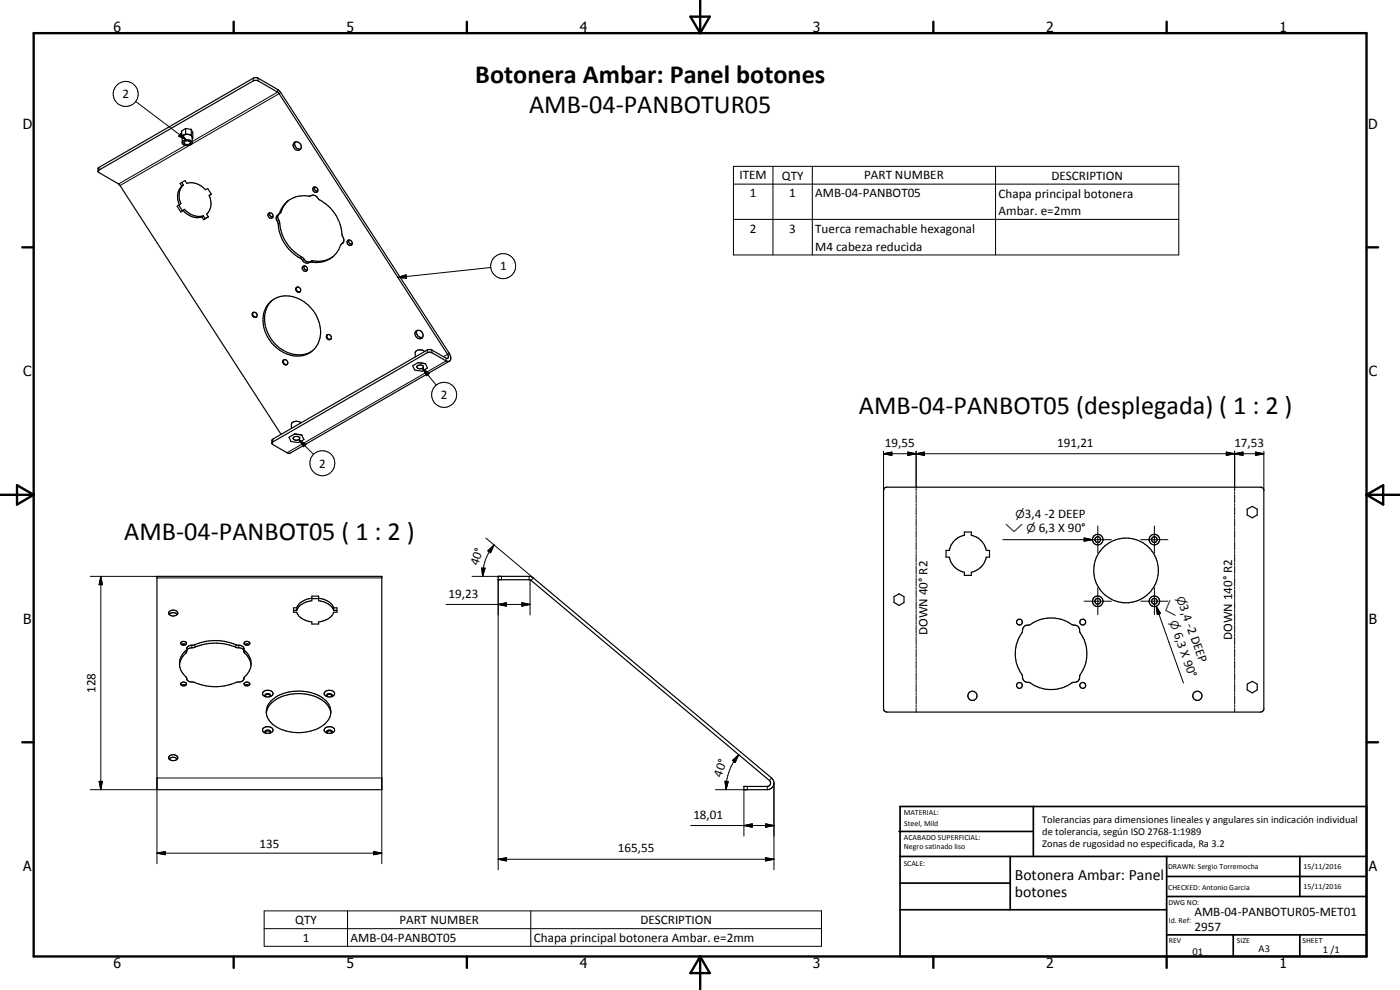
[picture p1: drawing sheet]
<svg xmlns="http://www.w3.org/2000/svg" width="420mm" height="297mm" viewBox="0 0 420 297" stroke-linecap="round" stroke-linejoin="round" font-family="sans-serif">
<g fill="none" stroke="#000" stroke-width=".35">
<path d="M55.7 38.6l-1.2 .7v1.6M55.7 38.6l1.7 .2M55.7 38.6v1.6M57.4 38.8l.5 1v1.6M57.4 38.8v1.7M29.4 51.4v-.8l.3-.4 46.3-26.7 .7-.2 .8 .2 5.8 3.3 .9 .9 50.6 78.2a1.79 1.79 0 0 1 0 2.5l-.9-.1-4.5-2.6h-1l-46.7 27-.1 .2M54.5 40.9l.2 .4M54.6 54.7l.4 .8M54.6 55.8l-.6-.8 1.5-.8 .5 .8a5.5 5.5 0 0 1 5.7 1.9l.6-.3 1.1 1.7-.6 .4M54.6 55.8a4.9 4.9 0 0 0-.8 5.7M54.7 42.7a1.85 1.85 0 0 1 3 .1M55 55.5l-.4 .3"/>
<path d="M55 55.5a4.8 4.8 0 0 0-.7 5.6l-.5 .4M55.3 42.5a1.23 1.23 0 0 1 1.9 .3 1.16 1.16 0 0 1-2 0zM55.7 40.2l-1.2 .7M55.7 40.2l1.7 .3M57.4 40.5l.2 .4M57.6 40.9a1.91 1.91 0 0 0-2.9 .1v1.8a1.7 1.7 0 0 0 3 0M57.6 40.9l.1 1.9M57.6 40.9l.3 .5M57.9 41.4l-.2 .1M62.8 58.7a4.8 4.8 0 0 1-.8 5.6l.6 .8-1.5 .8M63.4 58.2l-.6 .5M88.3 42.7a1.33 1.33 0 0 1 2 .6 1.33 1.33 0 0 1-.9 1.8 1.49 1.49 0 0 1-1.1-2.4z"/>
<path d="M88.6 42.6a1.51 1.51 0 0 0 1.6 2.1M94.3 56.1a.95 .95 0 0 0 1.1 1.3M53.7 61.6l1 1.6M53.8 61.5l-.6 .3 1.1 1.8M54.7 63.2l-.4 .4M54.9 63.2l-.6 .4M54.9 63.2a5.5 5.5 0 0 0 5.7 1.9M55.4 62.8l-.7 .4M55.4 62.8l-.5 .4M55.4 62.8a5.7 5.7 0 0 0 5.6 2M60.6 65.1l.5 .8M61 64.8l-.4 .3"/>
<path d="M61 64.8l.5 .8M61.5 65.6l-.4 .3M62.5 65l-1 .6M80.6 64.1a.82 .82 0 0 1 1.2 .2 .82 .82 0 0 1-.5 1.2 .96 .96 0 0 1-.7-1.4zM80.9 63.9l.2 .8 .8 .4M83.6 64.4l-.3 .9 .5 .9a14 14 0 0 0 7.3 11.4 1.62 1.62 0 0 0 2.4 .7 8.7 8.7 0 0 0 6-1M83.6 64.3l.2-.1a7.7 7.7 0 0 1 9.2-5.4 1.65 1.65 0 0 1 2.5 .8 14 14 0 0 1 7.3 11.3l.4 1-.2 .9M83.6 64.3a1.52 1.52 0 0 0-.2 2.5 13.6 13.6 0 0 0 7.3 11.1 1.63 1.63 0 0 0 2.4 .8 8.7 8.7 0 0 0 6.9-1.7M86.6 60.2a10 10 0 0 0-2.5 3.8l-.5 .3M91.2 79.8a.95 .95 0 0 1 1 1.2M91.2 79.8a.82 .82 0 0 0-.2 1.3 .82 .82 0 0 0 1.2-.1M91.2 79.8a1 1 0 0 0 1 1.2"/>
<path d="M102.5 73.2a10.7 10.7 0 0 1-2.9 4.1M103 72.8l-.5 .4M104.3 72.2a.83 .83 0 0 1 1.3 .3 .83 .83 0 0 1-.6 1.2 .96 .96 0 0 1-.7-1.5zM104.6 72a1.01 1.01 0 0 0 1.1 1.3M75.8 93.9a.83 .83 0 0 1 1.2 .1 .83 .83 0 0 1-.1 1.2M75.8 93.9a.89 .89 0 0 0 .1 1 .89 .89 0 0 0 1 .3M75.8 93.9a.92 .92 0 0 0 1.1 1.2M77 95.1h-.1M80.8 90.8a8 8 0 0 1 10.5-.2 10.5 10.5 0 0 1 4.1 12.7 7.3 7.3 0 0 1-10.3 2.5 10.6 10.6 0 0 1-5.3-13.4zM81.7 90a8.8 8.8 0 0 0-.5 11.4 9.5 9.5 0 0 0 12.1 4.2l.5-.4M88.9 86.4a.89 .89 0 0 0 .2 .9 .89 .89 0 0 0 1 .2M89.1 86.2a.9 .9 0 0 1 .9 .3 .9 .9 0 0 1 .1 1"/>
<path d="M89.1 86.2a.85 .85 0 0 0-.1 1.1 .85 .85 0 0 0 1.1 .2M89.1 86.2l-.2 .1M124.7 99.4a1.32 1.32 0 0 1 2 .3 1.32 1.32 0 0 1-.5 1.9 1.5 1.5 0 0 1-1.5-2.2zM125.2 99.1a1.47 1.47 0 0 0 .1 1.6 1.47 1.47 0 0 0 1.5 .5M85 108.1a.92 .92 0 0 0 .2 1 .92 .92 0 0 0 1 .2M98.2 100.5a.87 .87 0 0 1 1 .2 .87 .87 0 0 1 .1 1M98.2 100.5a.84 .84 0 0 0-.1 1.1 .84 .84 0 0 0 1.2 .2M98.2 100.5a.9 .9 0 0 0 .8 1.4M99.3 101.7l-.1 .2M125.3 109.7a1.01 1.01 0 0 1 1.1-.2 1.01 1.01 0 0 1 .6 .8 1.3 1.3 0 0 1-1.9-.2zM125.5 108.8l2.2 .3M125.5 108.8l-1.6 .9 .5 1.3 2.3 .4 1.6-1-.6-1.3"/>
<path d="M125.5 108.8h.1M127.5 105.5a1.98 1.98 0 0 0-2.9 .2v1.4M134.9 108.4l-47.9 27.6-.9-.2-4.5-2.6v-1.1l.3-.4 46.5-26.8h1l4.5 2.6a.63 .63 0 0 0 .8-.4 .63 .63 0 0 0-.4-.8l-50.5-78.2-.5-.5-6-3.4-1.3 .1-46.3 26.7-.2 .5 6.1 3.7 .4 .5 48.4 74.6M88 131.3a1.17 1.17 0 0 1 1.9 .3 1.16 1.16 0 0 1-1.9-.2zM88.4 130.2l2.2 .4M88.4 130.2l-1.7 1 .6 1.3 2.3 .3 1.6-.9-.6-1.3M90.3 126.9a1.86 1.86 0 0 0-2.9 .4v1.2M265.4 146.5l.6-.3h112.5l.4 .1 .4 .6-.1 66.2-.9 .6-112.6-.2-.5-.4v-.5v-65.4zM374.3 152.8l1.5-.9 1.5 .9v1.7l-1.5 .9-1.5-.9zM47.1 172.9h67.5v64h-67.5zM93.6 179.6h2M93.6 179.5a5.2 5.2 0 0 0-4.5 2.9"/>
<path d="M95.6 179.5a5.2 5.2 0 0 1 4.5 2.9M149.5 172.9h9.3l1.3 .5 71.5 60a1.99 1.99 0 0 1 .5 2.2 1.99 1.99 0 0 1-1.8 1.3h-7v-.9h7a1.01 1.01 0 0 0 .9-.7 1.01 1.01 0 0 0-.3-1.1l-71.5-60-.6-.3h-9.3zM268.3 179l1.5-.8 1.5 .8v1.8l-1.5 .9-1.5-.9zM286.5 162.2l1.3-1 1.6-.6v-1h2.1v1a5.7 5.7 0 0 1 4.5 4.5h1v2.1h-1a5.7 5.7 0 0 1-4.5 4.5v.9h-2.1v-.9a5.9 5.9 0 0 1-4.5-4.5h-1v-2.1h1l.5-1.6zM50.7 184.3a1.04 1.04 0 0 1 .3-1.1 1.04 1.04 0 0 1 1.1-.2 .97 .97 0 0 1 1.1 1.3M50.7 184.3a1.77 1.77 0 0 1 2.5 0M50.7 184.3a1.77 1.77 0 0 0 2.5 0M53.9 199.5a6.5 6.5 0 0 1 2.1-4l.2-1.4 .6-.4 1.3-.1a16 16 0 0 1 13.1 0l1.2 .1 .6 .4 .2 .3v1.3a6.4 6.4 0 0 1 2.1 3.8M54.3 192.7a.85 .85 0 0 1 1-.3 .85 .85 0 0 1 .6 .9 .84 .84 0 0 1-1 .3 .84 .84 0 0 1-.6-.9zM54.5 193.4l.5-.2 .7 .2M56 195.3a1.55 1.55 0 0 1 2.1-.9 16 16 0 0 1 13.1 0h.7a1.19 1.19 0 0 1 1.3 .9M56 194.7v.2a5.3 5.3 0 0 0 0 8.4 1.56 1.56 0 0 0 2.1 1.3 16 16 0 0 0 13.1 0 1.61 1.61 0 0 0 2.1-1.4 5.2 5.2 0 0 0-.1-8.3v-.2"/>
<path d="M73.5 193.4l.5-.2 .7 .2M73.5 193.4a.54 .54 0 0 1-.2-.6 .54 .54 0 0 1 .6-.4l1 .3 .1 .5-.3 .2M73.5 193.4l.6 .2 .6-.2M88.1 183.1h1M89.1 183.1a5.2 5.2 0 0 1 4.5-2.8v-1.4h2v1.4a5.2 5.2 0 0 1 4.5 2.8M89.1 182.4h-1v1.3h1a5.1 5.1 0 0 0 4.5 2.9v.6h2v-.6a5.3 5.3 0 0 0 4.5-2.9h1v-1.3h-1M89.1 182.4v.7M100.1 183.1h1M100.1 182.4v.7M307.4 187.9l1.5-.4a11.3 11.3 0 0 1 13.1 0 1.81 1.81 0 0 1 2.1 2.1 11.1 11.1 0 0 1 0 13.1 1.76 1.76 0 0 1-2.1 2.1 11.1 11.1 0 0 1-13.1 0 1.76 1.76 0 0 1-2.1-2.1 11.1 11.1 0 0 1 0-13.1l.1-1zM54.3 204.9a.83 .83 0 0 1 1-.3 .83 .83 0 0 1 .6 .9 .82 .82 0 0 1-1 .3 .82 .82 0 0 1-.6-.9zM54.5 205.6l.5-.2 .7 .2"/>
<path d="M73.4 204.9a.83 .83 0 0 1 .9-.3 .83 .83 0 0 1 .6 .9 .89 .89 0 0 1-1 .3 .89 .89 0 0 1-.6-.7zM73.5 205.6l.5-.2 .7 .2M79.5 208.8a.84 .84 0 0 1 .9-.7 .84 .84 0 0 1 .8 .7M79.5 219.7a.96 .96 0 0 1 1.7 0M79.5 208.8a.95 .95 0 0 1 1.7 0M79.5 219.7a.84 .84 0 0 1 .9-.7 .84 .84 0 0 1 .8 .7M79.5 208.8l.2 .2M79.5 219.7l.2 .3M79.7 220a.98 .98 0 0 1-.9-1.2 .98 .98 0 0 1 1.2-.7 1.34 1.34 0 0 1 1.9 1.1l-.2 .4-.7 .4M79.7 209a.93 .93 0 0 1-.9-.9 .93 .93 0 0 1 .9-.9 1.43 1.43 0 0 1 2.2 1.1l-.9 .7M79.7 209h1.3M79.7 220h1.3"/>
<path d="M79.9 214a7.3 7.3 0 0 1 6.4-5.5 12.1 12.1 0 0 1 12 3.1l.8 1.4 .2 1M81.2 208.8l-.2 .2M81.2 219.7l-.2 .3M81.4 210.3a13 13 0 0 1 16.5 0 4.7 4.7 0 0 1-1.4 7.7 13.4 13.4 0 0 1-14.8-.7 4.5 4.5 0 0 1-.3-7zM98 219.7a.96 .96 0 0 1 1.7 0M98 208.8v-.1a.97 .97 0 0 1 .9-.6 .97 .97 0 0 1 .8 .6v.1M98 208.8a.96 .96 0 0 1 1.7 0M98 219.7v-.1a.97 .97 0 0 1 .9-.6 .97 .97 0 0 1 .8 .6v.1M98 219.7l.2 .3M98 208.8l.2 .2M98.2 209a.93 .93 0 0 1-.9-.9 .93 .93 0 0 1 .9-.9 1.51 1.51 0 0 1 2.2 1.1l-.9 .7M98.2 220a.98 .98 0 0 1-.9-1.2 .98 .98 0 0 1 1.2-.7 1.18 1.18 0 0 1 1.4 .2 1.18 1.18 0 0 1 .2 1.3l-.6 .4"/>
<path d="M98.2 220h1.3M98.2 209h1.3M99.7 219.7l-.2 .3M99.7 208.8l-.2 .2M374.3 205.3l1.5-.9 1.5 .9v1.7l-1.5 .9-1.5-.9zM50.7 227.7a1.77 1.77 0 0 1 2.5 0M50.7 227.7l-.1-.2a1.39 1.39 0 0 1 1.4-1.1 1.39 1.39 0 0 1 1.3 1.1l-.1 .2M50.7 227.7a1.77 1.77 0 0 0 2.5 0"/>
<circle cx="94.6" cy="57" r=".78"/>
<circle cx="85.6" cy="108.8" r=".79"/>
<circle cx="329.4" cy="161.9" r=".85"/>
<circle cx="329.4" cy="161.9" r="1.57"/>
<circle cx="337.9" cy="171.2" r="9.7"/>
<circle cx="346.4" cy="161.9" r="1.58"/>
<circle cx="346.4" cy="161.9" r=".85"/>
<circle cx="305.9" cy="186.6" r=".87"/>
<circle cx="324.9" cy="186.6" r=".87"/>
<circle cx="329.4" cy="180.4" r="1.57"/>
<circle cx="329.4" cy="180.4" r=".86"/>
<circle cx="346.4" cy="180.4" r="1.58"/>
<circle cx="346.4" cy="180.4" r=".85"/>
<circle cx="291.8" cy="208.8" r="1.38"/>
<circle cx="305.9" cy="205.6" r=".88"/>
<circle cx="324.9" cy="205.6" r=".88"/>
<circle cx="359.3" cy="208.8" r="1.38"/>
</g>
<g fill="none" stroke="#000" stroke-width=".3">
<path d="M40.7 30.4l15.2 11.6M76 23.5v.8M77.5 23.5v.8M83.3 26.8v.8l-25.6 14.9M84.2 27.7l-48.2 28M29.7 50.2v.8M54.3 40l1.6 2-2.3-1.1zM55.7 43.6l-20.1 11.6M220.1 49.9h133.7v26.6h-133.7zM220.1 55.2h133.7M232 49.9v26.6M243.8 49.9v26.6"/>
<path d="M298.8 49.9v26.6M83.6 66l-.4 .4M83.9 66.8l-.4 .4M84.4 63.5l-.5 .4M90.6 77.1l-.5 .4M91.3 77.8l-.5 .3M93.2 78.4l-.5 .4M94 78.3l-.5 .4M102.9 72.8l-.3 .3M220.1 65.8h133.7M119.4 83.2l2.5-.7 .1 1zM147.3 80.3l-27.9 2.9"/>
<path d="M126.8 110.5l2 1.6-.8 .6zM126.8 110.5l4.1 5.1M128.2 105v.8M129.6 105v.8M133.9 107.5v.8l-47.8 27.5M134.8 105.9l-1.7 1.1M81.9 131.7v.9M89.7 131.9l2.1 1.4-.7 .7zM89.7 131.9l4.4 4.4M265.2 136.1l2.5-.5v1.1zM265.2 136.1h114.1M265.2 135.4v11.8"/>
<path d="M272.4 135.6l2.5 .5-2.5 .6zM272.4 135.6l5 1.1v-1.1l-5 1.1zM274.9 136.1l2.5-.5v1.1zM274.9 135.4v11.9M368 135.6l2.5 .5-2.5 .6zM368 135.6l5 1.1v-1.1l-5 1.1zM370.5 136.1l2.5-.5v1.1zM370.5 135.4v11.9M376.8 135.6l2.5 .5-2.5 .6zM379.3 135.4v11.8M274.9 147.6v.6M274.9 148.5v2.4"/>
<path d="M274.9 151.2v.6M274.9 152.1v2.3M274.9 154.7v.6M274.9 155.6v2.4M274.9 158.3v.6M274.9 159.2v2.3M329.5 157.8v8.2M346.4 157.8v8.2M370.5 147.6v.6M370.5 148.5v2.4M370.5 151.2v.6M370.5 152.1v2.3"/>
<path d="M370.5 154.7v.6M370.5 155.6v2.4M370.5 158.3v.6M370.5 159.2v2.3M27.1 172.9h20M30.3 172.9l.4 2.5h-1zM30.3 172.9v64M47.1 173.4h67.5M141.7 172.9h8.8v1M144.6 170.4l1 .1-.7 2.4zM145.8 161.5l14.3 11.9-.7 .8M146.4 165.3l1.9-1.8-1.1 2.4z"/>
<path d="M148.3 163.5a14.3 14.3 0 0 0-3.4 9.4M149.5 173.9v87.1M158.8 172.9v1M159.1 174v10.5M274.9 161.8v.6M274.9 162.7v2.4M274.9 165.4v.6M274.9 166.3v2.4M274.9 169v.5M274.9 169.8v2.4M274.9 172.5v.6M274.9 173.4v2.4"/>
<path d="M274.9 176.1v.6M274.9 177v2.3M274.9 179.6v.6M300.9 161.9h32.6M325.4 161.4l2.5 .5-2.5 .5zM329.5 176.3v8.1M342.3 161.9h8.2M346.4 176.3v8.1M370.5 161.8v.6M370.5 162.7v2.4M370.5 165.4v.6M370.5 166.3v2.4"/>
<path d="M370.5 169v.5M370.5 169.8v2.4M370.5 172.5v.6M370.5 173.4v2.4M370.5 176.1v.6M370.5 177v2.3M370.5 179.6v.6M55.8 195.2v.8M57.6 193.6v.8M58.5 193.4v.8M70.7 193.4v.8M71.7 193.6v.8"/>
<path d="M73.4 195.2v.8M133.9 181.4h25.2M149.5 181.4l2.5-.6v1.1zM156.6 180.8l2.5 .6-2.5 .5zM274.9 180.5v2.4M274.9 183.2v.6M274.9 184.1v2.3M274.9 186.7v.6M274.9 187.6v2.4M274.9 190.2v.7M274.9 191.1v2.4M274.9 193.8v.6"/>
<path d="M274.9 194.7v2.4M274.9 197.4v.6M274.9 198.2v2.4M325.4 180.4h8.1M342.3 180.4h8.2M347 181.9l1.3 2.2-1 .3zM347 181.9l8.2 23M370.5 180.5v2.4M370.5 183.2v.6M370.5 184.1v2.3M370.5 186.7v.6M370.5 187.6v2.4"/>
<path d="M370.5 190.2v.7M370.5 191.1v2.4M370.5 193.8v.6M370.5 194.7v2.4M370.5 197.4v.6M370.5 198.2v2.4M56 203.6v.1M73.2 203.6v.1M274.9 200.9v.6M274.9 201.8v2.4M274.9 204.5v.6M274.9 205.4v2.3"/>
<path d="M274.9 208v.6M274.9 208.9v2.4M274.9 211.6v.6M274.9 212.5v1.2M370.5 200.9v.6M370.5 201.8v2.4M370.5 204.5v.6M370.5 205.4v2.3M370.5 208v.6M370.5 208.9v2.4M370.5 211.6v.6M370.5 212.5v1.2"/>
<path d="M27.1 236.9h20M29.7 234.4h1l-.4 2.5zM217.6 234.4l1 .1-.7 2.4zM219.8 228.2l1.9-1.8-1.1 2.4zM221.7 226.4a16.4 16.4 0 0 0-3.8 10.5M223.3 236.9v14M224.3 236v.9h-9.6M230.3 236v.9M231.6 233.4l-.7 .8M232.3 234.9v26.1M47.1 256l2.5-.5v1zM47.1 259.2v-25.8h67.5v25.8"/>
<path d="M47.1 256h67.5M112.1 255.5l2.5 .5-2.5 .5zM149.5 257.8l2.5-.5v1zM149.5 257.8h82.8M207.3 247.7h25M223.3 247.7l2.5-.5v1zM229.8 247.2l2.5 .5-2.5 .5zM229.8 257.3l2.5 .5-2.5 .5zM79.3 273.3h167.2v10.6h-167.2zM79.3 278.6h167.2M104.3 273.3v10.6M159.3 273.3v10.6"/>
<circle cx="37.7" cy="28.2" r="3.7"/>
<circle cx="151" cy="79.8" r="3.8"/>
<circle cx="133.3" cy="118.5" r="3.7"/>
<circle cx="96.7" cy="139" r="3.7"/>
</g>
<g fill="#000">
<circle cx="149.5" cy="173.9" r=".18"/>
<circle cx="149.5" cy="172.9" r=".18"/>
</g>
<g fill="none" stroke="#000" stroke-width=".71">
<path d="M10.1 9.9h400v277.1h-400zM70.1 6.5v3.4M140.1 6.5v3.4M207.2 5h5.8l-2.9 4.9zM210.1 0v9.9M280.1 6.5v3.4M350.1 6.5v3.4M6.7 74.2h3.4M410.1 74.2h3.5M.1 148.5h10M5.1 145.6l5 2.9-5 2.9zM410.1 148.5h10"/>
<path d="M410.1 148.5l5-2.9v5.8zM6.7 222.7h3.4M410.1 222.7h3.5M70.1 287v3.4M140.1 287v3.4M210.1 287v10M210.1 287l2.9 5h-5.8zM280.1 287v3.4M350.1 287v3.4"/>
</g>
<g fill="none" stroke="#000" stroke-width=".51">
<path d="M269.8 249.5h40.3M270.1 242h140v45h-140zM270.1 257h140M303.2 257v16M310.1 242v15M350.1 257v30M390.1 257v12M270.1 265h33.1M270.1 273h80M350.1 269h60M350.1 263h60M350.1 280.5h60"/>
<path d="M370.1 280.5v6.5M390.1 280.5v6.5"/>
</g>
<g fill="#000">
<path d="M54.3 40l1.6 2-2.3-1.1zM119.4 83.2l2.5-.7 .1 1zM126.8 110.5l2 1.6-.8 .6zM89.7 131.9l2.1 1.4-.7 .7zM265.2 136.1l2.5-.5v1.1zM272.4 135.6l2.5 .5-2.5 .6zM274.9 136.1l2.5-.5v1.1zM368 135.6l2.5 .5-2.5 .6zM370.5 136.1l2.5-.5v1.1zM376.8 135.6l2.5 .5-2.5 .6zM30.3 172.9l.4 2.5h-1zM144.6 170.4l1 .1-.7 2.4z"/>
<path d="M146.4 165.3l1.9-1.8-1.1 2.4zM325.4 161.4l2.5 .5-2.5 .5zM149.5 181.4l2.5-.6v1.1zM156.6 180.8l2.5 .6-2.5 .5zM347 181.9l1.3 2.2-1 .3zM29.7 234.4h1l-.4 2.5zM217.6 234.4l1 .1-.7 2.4zM219.8 228.2l1.9-1.8-1.1 2.4zM47.1 256l2.5-.5v1zM112.1 255.5l2.5 .5-2.5 .5zM149.5 257.8l2.5-.5v1zM223.3 247.7l2.5-.5v1z"/>
<path d="M229.8 247.2l2.5 .5-2.5 .5zM229.8 257.3l2.5 .5-2.5 .5z"/>
</g>
<g font-size="7.9">
<text x="142.7" y="24.9">Botonera Ambar: Panel botones</text>
<text x="158.8" y="33.9">AMB-04-PANBOTUR05</text>
<text x="257.8" y="124.1">AMB-04-PANBOT05 (desplegada) ( 1 : 2 )</text>
<text x="37.3" y="161.9">AMB-04-PANBOT05 ( 1 : 2 )</text>
</g>
<g font-size="4.7">
<text x="304.6" y="263.9">Botonera Ambar: Panel</text>
<text x="304.6" y="269.3">botones</text>
</g>
<g font-size="4.2">
<text x="34" y="9.6">6</text>
<text x="104" y="9.6">5</text>
<text x="174" y="9.6">4</text>
<text x="244" y="9.6">3</text>
<text x="314" y="9.6">2</text>
<text x="384" y="9.6">1</text>
<text x="6.8" y="38.7">D</text>
<text x="410.6" y="38.7">D</text>
<text x="7" y="112.9">C</text>
<text x="410.8" y="112.9">C</text>
<text x="7" y="187.1">B</text>
<text x="410.8" y="187.1">B</text>
<text x="7" y="261.4">A</text>
<text x="410.8" y="261.4">A</text>
<text x="34" y="290.4">6</text>
<text x="104" y="290.4">5</text>
<text x="174" y="290.4">4</text>
<text x="244" y="290.4">3</text>
<text x="314" y="290.4">2</text>
<text x="384" y="290.4">1</text>
</g>
<g font-size="3.9">
<text x="36.8" y="29.5">2</text>
<text x="221.9" y="53.8">ITEM</text>
<text x="234.6" y="53.9">QTY</text>
<text x="259.3" y="53.8">PART NUMBER</text>
<text x="315.5" y="53.9">DESCRIPTION</text>
<text x="225" y="59.1">1</text>
<text x="236.9" y="59.1">1</text>
<text x="244.7" y="59.2">AMB-04-PANBOT05</text>
<text x="299.7" y="59.3">Chapa principal botonera</text>
<text x="299.7" y="64.6">Ambar. e=2mm</text>
<text x="225" y="69.8">2</text>
<text x="236.9" y="69.8">3</text>
<text x="244.7" y="69.9">Tuerca remachable hexagonal</text>
<text x="244.7" y="75.2">M4 cabeza reducida</text>
<text x="150.1" y="81.1">1</text>
<text x="132.3" y="119.8">2</text>
<text x="265.5" y="134.1">19,55</text>
<text x="317.3" y="134.1">191,21</text>
<text x="370.4" y="134.1">17,53</text>
<text x="95.7" y="140.3">2</text>
<text x="307.6" y="155.4">3,4 -2 DEEP</text>
<text x="311.7" y="159.8">6,3 X 90°</text>
<text x="143.4" y="169.9" transform="rotate(-70 143.4 169.9)">40°</text>
<text x="134.7" y="179.3">19,23</text>
<text x="353.9" y="181.9" transform="rotate(70 353.9 181.9)">3,4 -2 DEEP</text>
<text x="278.3" y="190.6" transform="rotate(-90 278.3 190.6)">DOWN 40° R2</text>
<text x="352.2" y="190.2" transform="rotate(70 352.2 190.2)">6,3 X 90°</text>
<text x="369.8" y="192.1" transform="rotate(-90 369.8 192.1)">DOWN 140° R2</text>
<text x="28.7" y="207.9" transform="rotate(-90 28.7 207.9)">128</text>
<text x="216.5" y="233.3" transform="rotate(-70 216.5 233.3)">40°</text>
<text x="208.1" y="245.6">18,01</text>
<text x="77.9" y="254.4">135</text>
<text x="185.4" y="255.8">165,55</text>
<text x="358.5" y="275">AMB-04-PANBOTUR05-MET01</text>
<text x="88.6" y="277.2">QTY</text>
<text x="119.9" y="277.2">PART NUMBER</text>
<text x="192.2" y="277.2">DESCRIPTION</text>
<text x="358.5" y="279.4">2957</text>
<text x="90.8" y="282.5">1</text>
<text x="105.2" y="282.6">AMB-04-PANBOT05</text>
<text x="160.2" y="282.6">Chapa principal botonera Ambar. e=2mm</text>
</g>
<g font-size="3.3">
<text x="304.8" y="155.4">n</text>
<text x="301.7" y="159.8">w n</text>
<text x="353" y="179.3" transform="rotate(70 353 179.3)">n</text>
<text x="348.9" y="180.8" transform="rotate(70 348.9 180.8)">w</text>
<text x="351" y="186.7" transform="rotate(70 351 186.7)">n</text>
</g>
<g font-size="3.1">
<text x="312.7" y="246.8">Tolerancias para dimensiones lineales y angulares sin indicación individual</text>
<text x="312.7" y="250.4">de tolerancia, según ISO 2768-1:1989</text>
<text x="312.7" y="254">Zonas de rugosidad no especificada, Ra 3.2</text>
<text x="357.9" y="286.4">01</text>
<text x="377.7" y="285.6">A3</text>
<text x="397" y="285.9">1 /1</text>
</g>
<g font-size="2.4">
<text x="271.2" y="244.4">MATERIAL:</text>
<text x="271.3" y="252">ACABADO SUPERFICIAL:</text>
<text x="271.4" y="247.9">Steel, Mild</text>
<text x="271.3" y="254.6">Negro satinado liso</text>
<text x="271.2" y="259.7">SCALE:</text>
<text x="350.6" y="260.8">DRAWN: Sergio Torremocha</text>
<text x="391.2" y="260.6">15/11/2016</text>
<text x="350.6" y="267">CHECKED: Antonio Garcia</text>
<text x="391.2" y="266.7">15/11/2016</text>
<text x="350.6" y="271.4">DWG NO:</text>
<text x="350.8" y="276.9">Id. Ref:</text>
<text x="350.8" y="282.8">REV</text>
<text x="371.2" y="282.9">SIZE</text>
<text x="390.9" y="282.9">SHEET</text>
</g>
</svg>
